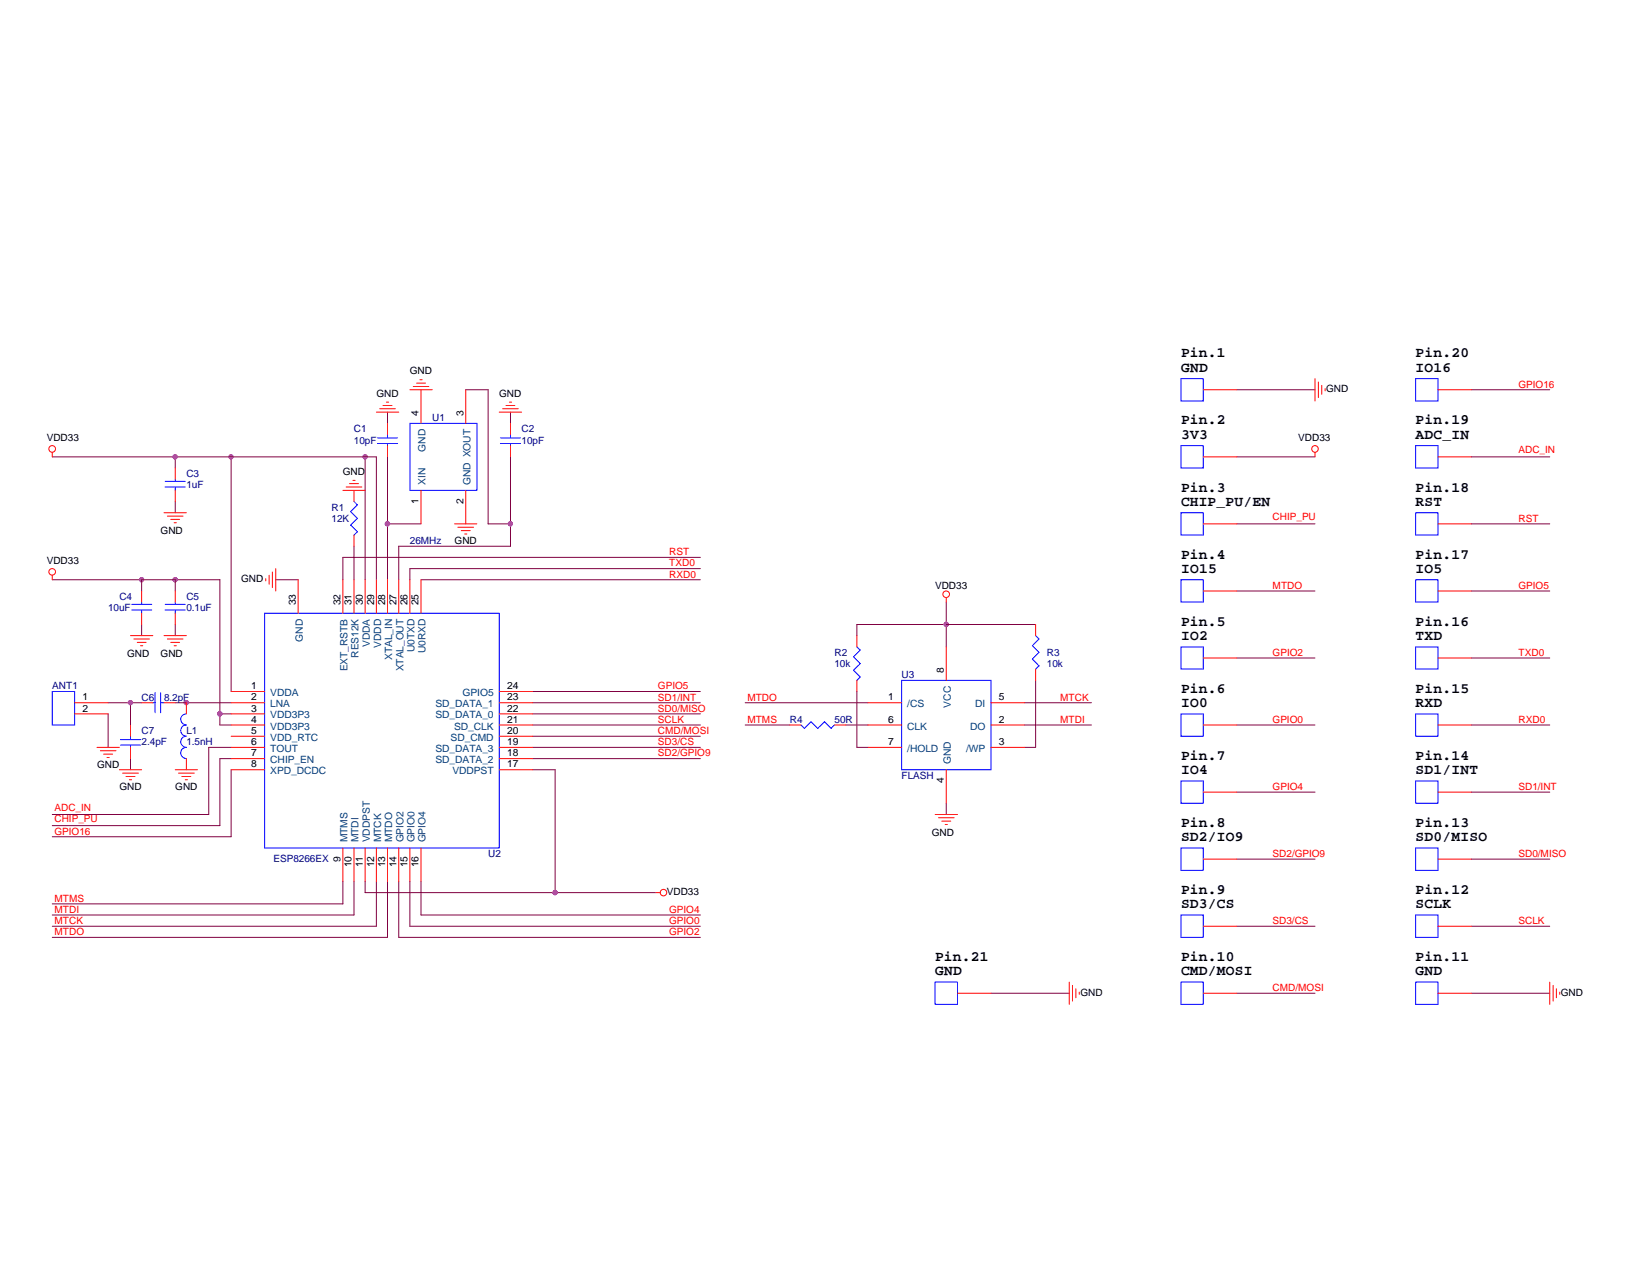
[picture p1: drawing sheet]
<svg xmlns="http://www.w3.org/2000/svg" width="559mm" height="432mm" viewBox="0 0 559 432" stroke-linecap="round" stroke-linejoin="round" font-family="sans-serif">
<g fill="none" stroke="#800040" stroke-width=".34">
<path d="M131.2 139.6v3.8M157.7 132h7.6v45.4h7.6M172.9 139.6v3.8M418.9 132h26.4M498.3 132h26.5M17.7 154.7h109.8v41.6M59.4 154.7v3.8M78.3 154.7v79.5M123.7 154.7v41.6M131.2 154.7v41.6M172.9 154.7v30.3h-37.9v11.3M418.9 154.7h26.4"/>
<path d="M498.3 154.7h26.5M59.4 169.8v3.9M131.2 177.4h11.4M418.9 177.4h26.4M498.3 177.4h26.5M17.7 196.3h56.8v49.2h3.8M48 196.3v3.9M59.4 196.3v3.9M93.4 196.3h7.6M119.9 185v11.3M142.6 196.3h94.6M237.2 188.8h-121.1v7.5"/>
<path d="M237.2 192.6h-98.4v3.7M48 211.5v3.8M59.4 211.5v3.8M320.5 203.9v15.2M350.7 211.5h-60.5v3.8M418.9 200.2h26.4M498.3 200.2h26.5M36.6 238h11.4M44.2 238v7.5M59.4 238h18.9M180.4 238h56.8M180.4 234.2h56.8"/>
<path d="M252.3 238h41.7M290.2 234.2v18.9h3.8M347 238h22.7M350.7 230.4v22.7h-3.7M418.9 222.8h26.4M498.3 222.8h26.5M36.6 241.8v11.3M44.2 256.9v3.8M74.5 241.8h3.8M78.3 253.1h-7.6v22.7h-53M78.3 256.9h-3.8v22.7h-56.8M180.4 241.8h56.8"/>
<path d="M180.4 245.5h56.8M180.4 253.1h56.8M180.4 256.9h56.8M180.4 249.3h56.8M252.3 245.5h15.2M286.4 245.5h7.6M347 245.5h22.7M418.9 245.5h26.4M498.3 245.5h26.5M78.3 260.7v22.7h-60.6M180.4 260.7h7.6v41.6M320.5 272v3.8"/>
<path d="M418.9 268.3h26.4M498.3 268.3h26.5M116.1 298.5v7.6h-98.4M119.9 298.5v11.4h-102.2M123.7 298.5v3.8h98.4M127.5 298.5v15.2h-109.8M131.2 298.5v19h-113.5M135 298.5v19h102.2M138.8 298.5v15.2h98.4M142.6 298.5v11.4h94.6M418.9 291h26.4M498.3 291h26.5"/>
<path d="M418.9 313.7h26.4M498.3 313.7h26.5M335.6 336.4h26.5M418.9 336.4h26.4M498.3 336.4h26.5"/>
</g>
<g fill="#f0f" stroke="#f0f" stroke-width=".34">
<circle cx="63.1" cy="238" r=".74"/>
<circle cx="123.6" cy="154.7" r=".73"/>
<circle cx="172.8" cy="177.4" r=".73"/>
<circle cx="131.2" cy="177.4" r=".75"/>
<circle cx="188" cy="302.3" r=".74"/>
<circle cx="78.2" cy="154.7" r=".73"/>
<circle cx="74.4" cy="241.7" r=".75"/>
<circle cx="59.3" cy="154.7" r=".73"/>
<circle cx="59.3" cy="196.3" r=".73"/>
<circle cx="48" cy="196.3" r=".73"/>
<circle cx="44.2" cy="238" r=".74"/>
<circle cx="320.4" cy="211.5" r=".75"/>
</g>
<g fill="none" stroke="#f00" stroke-width=".34">
<path d="M127.5 139.6h7.5M128.6 138.4h5.3M129.7 137.3h3.1M130.9 136.2h.7M138.8 132h7.6M140 130.9h5.2M141.1 129.8h3M142.2 128.6h.8M142.6 132v11.4M157.7 132v11.4M169.1 139.6h7.6M170.2 138.4h5.3"/>
<path d="M171.4 137.3h3M172.5 136.2h.8M407.5 132h11.4M445.3 128.2v7.6M446.5 129.4v5.3M447.6 130.5v3M448.8 131.6v.8M487 132h11.3M17.7 153.2v1.5M59.4 158.5v3.8M131.2 143.4v3.8M131.2 150.9v3.8"/>
<path d="M172.9 143.4v3.8M172.9 150.9v3.8M407.5 154.7h11.4M445.3 153.2v1.5M487 154.7h11.3M55.5 173.7h7.6M56.7 174.8h5.3M57.8 175.9h3M59 177h.7M59.4 166.1v3.7M116.1 166.1h7.6M117.2 164.9h5.4"/>
<path d="M118.4 163.8h3M119.5 162.7h.8M119.9 166.1v3.7M142.6 166.1v11.3M154 177.4h7.5M155.1 178.6h5.3M156.2 179.7h3.1M157.7 166.1v11.3M407.5 177.4h11.4M487 177.4h11.3M17.7 194.8v1.5M90 196v.7"/>
<path d="M91.1 194.8v3.1M92.2 193.7v5.3M93.4 192.6v7.6M101 196.3v11.4M116.1 196.3v11.4M119.9 181.2v3.8M119.9 196.3v11.4M123.7 196.3v11.4M127.5 196.3v11.4M131.2 196.3v11.4M135 196.3v11.4M138.8 196.3v11.4"/>
<path d="M142.6 196.3v11.4M157.4 180.8h.7M44.2 215.3h7.6M45.3 216.4h5.3M46.5 217.6h3M47.6 218.7h.7M48 200.2v3.7M48 207.7v3.8M55.5 215.3h7.6M56.7 216.4h5.3M57.8 217.6h3M59 218.7h.7"/>
<path d="M59.4 200.2v3.7M59.4 207.7v3.8M290.2 215.3v3.8M320.5 202.4v1.5M320.5 219.1v11.3M350.7 211.5v3.8M407.5 200.2h11.4M487 200.2h11.3M25.3 238h11.3M48 238h3.8M55.5 238h3.9M63.1 238v3.8"/>
<path d="M78.3 238h11.3M78.3 234.2h11.3M169.1 238h11.3M169.1 234.2h11.3M290.2 230.4v3.8M294 238h11.4M335.6 238h11.4M350.7 226.6v3.8M407.5 222.8h11.4M487 222.8h11.3M25.3 241.8h11.3M32.9 253.1h7.5"/>
<path d="M34 254.3h5.3M35.1 255.4h3M36.2 256.5h.8M44.2 245.5v3.8M44.2 253.1v3.8M63.1 256.9v3.8M78.3 253.1h11.3M78.3 241.8h11.3M78.3 245.5h11.3M78.3 249.3h11.3M78.3 256.9h11.3M169.1 253.1h11.3"/>
<path d="M169.1 241.8h11.3M169.1 245.5h11.3M169.1 249.3h11.3M169.1 256.9h11.3M267.5 245.5h3.8M282.6 245.5h3.8M294 253.1h11.4M294 245.5h11.4M335.6 253.1h11.4M335.6 245.5h11.4M407.5 245.5h11.4M487 245.5h11.3"/>
<path d="M40.4 260.7h7.6M41.5 261.8h5.4M42.7 263h3M43.8 264.1h.8M59.4 260.7h7.5M60.5 261.8h5.3M61.6 263h3M62.7 264.1h.8M78.3 260.7h11.3M169.1 260.7h11.3M316.7 275.8h7.6M317.8 276.9h5.3"/>
<path d="M318.9 278.1h3.1M320.1 279.2h.7M320.5 260.7v11.3M407.5 268.3h11.4M487 268.3h11.3M116.1 287.2v11.3M119.9 287.2v11.3M123.7 287.2v11.3M127.5 287.2v11.3M131.2 287.2v11.3M135 287.2v11.3M138.8 287.2v11.3"/>
<path d="M142.6 287.2v11.3M407.5 291h11.4M487 291h11.3M222.1 302.3h1.5M407.5 313.7h11.4M487 313.7h11.3M324.3 336.4h11.3M362.1 332.6v7.5M363.2 333.7v5.3M364.4 334.9v3M365.5 336v.8M407.5 336.4h11.4"/>
<path d="M487 336.4h11.3M524.8 332.6v7.5M526 333.7v5.3M527.1 334.9v3M528.2 336v.8"/>
<circle cx="17.7" cy="152" r="1.13"/>
<circle cx="445.3" cy="152" r="1.12"/>
<circle cx="17.7" cy="193.7" r="1.12"/>
<circle cx="320.4" cy="201.3" r="1.12"/>
<circle cx="224.7" cy="302.3" r="1.1"/>
</g>
<g fill="none" stroke="#00f" stroke-width=".34">
<path d="M400 128.2h7.5v7.6h-7.5zM479.4 128.2h7.6v7.6h-7.6zM127.8 148.3h6.9M127.8 150.2h6.9M131.2 147.2v1.1M131.2 150.2v.7M138.8 143.4h22.7v22.7h-22.7zM169.5 148.3h6.8M169.5 150.2h6.8M172.9 147.2v1.1M172.9 150.2v.7M400 150.9h7.5v7.6h-7.5z"/>
<path d="M479.4 150.9h7.6v7.6h-7.6zM55.9 164.9h6.8M55.9 163h6.8M59.4 162.3v.7M59.4 164.9v1.2M119.9 169.8l1.1 1.2-2.3 2.3 2.3 2.3-2.3 2.2 2.3 2.3-1.1 1.1M400 173.7h7.5v7.5h-7.5zM479.4 173.7h7.6v7.5h-7.6zM400 196.3h7.5v7.6h-7.5zM479.4 196.3h7.6v7.6h-7.6zM44.6 206.6h6.8M44.6 204.7h6.8"/>
<path d="M48 203.9v.8M48 206.6v1.1M55.9 206.6h6.8M55.9 204.7h6.8M59.4 203.9v.8M59.4 206.6v1.1M89.6 207.7h79.5v79.5h-79.5zM290.2 219.1l1.1 1.1-2.2 2.3 2.2 2.2-2.2 2.3 2.2 2.3-1.1 1.1M350.7 215.3l1.2 1.1-2.3 2.3 2.3 2.2-2.3 2.3 2.3 2.3-1.2 1.1M400 219.1h7.5v7.5h-7.5zM479.4 219.1h7.6v7.5h-7.6zM17.7 234.2h7.6v11.3h-7.6z"/>
<path d="M51.8 238h.7M52.5 234.6v6.8M54.4 238h1.1M54.4 234.6v6.8M305.4 230.4h30.2v30.3h-30.2zM40.8 250.5h6.8M40.8 252.3h6.8M44.2 249.3v1.2M44.2 252.3v.8M63.1 253.1a1.88 1.88 0 0 0-1.9 1.9 1.88 1.88 0 0 0 1.9 1.9M63.1 249.3a1.86 1.86 0 0 0-1.9 1.9 1.86 1.86 0 0 0 1.9 1.9M63.1 241.8a1.88 1.88 0 0 0-1.9 1.8 1.88 1.88 0 0 0 1.9 1.9 1.88 1.88 0 0 0-1.9 1.9 1.88 1.88 0 0 0 1.9 1.9"/>
<path d="M271.3 245.5l1.1 1.2 2.3-2.3 2.2 2.3 2.3-2.3 2.3 2.3 1.1-1.2M400 241.8h7.5v7.5h-7.5zM479.4 241.8h7.6v7.5h-7.6zM400 264.5h7.5v7.5h-7.5zM479.4 264.5h7.6v7.5h-7.6zM400 287.2h7.5v7.6h-7.5zM479.4 287.2h7.6v7.6h-7.6zM400 309.9h7.5v7.6h-7.5zM479.4 309.9h7.6v7.6h-7.6zM316.7 332.6h7.6v7.5h-7.6zM400 332.6h7.5v7.5h-7.5zM479.4 332.6h7.6v7.5h-7.6z"/>
</g>
<g font-size="4.9">
<text x="400" y="121">Pin.1</text>
<text x="400" y="125.9">GND</text>
<text x="479.4" y="121">Pin.20</text>
<text x="479.4" y="125.9">IO16</text>
<text x="400" y="143.7">Pin.2</text>
<text x="479.4" y="143.7">Pin.19</text>
<text x="400" y="148.6">3V3</text>
<text x="479.4" y="148.6">ADC_IN</text>
<text x="400" y="166.5">Pin.3</text>
<text x="479.4" y="166.5">Pin.18</text>
<text x="400" y="171.4">CHIP_PU/EN</text>
<text x="479.4" y="171.4">RST</text>
<text x="400" y="189.1">Pin.4</text>
<text x="479.4" y="189.1">Pin.17</text>
<text x="400" y="194.1">IO15</text>
<text x="479.4" y="194.1">IO5</text>
<text x="400" y="211.8">Pin.5</text>
<text x="479.4" y="211.8">Pin.16</text>
<text x="400" y="216.7">IO2</text>
<text x="479.4" y="216.7">TXD</text>
<text x="400" y="234.6">Pin.6</text>
<text x="400" y="239.5">IO0</text>
<text x="479.4" y="234.6">Pin.15</text>
<text x="479.4" y="239.5">RXD</text>
<text x="400" y="257.3">Pin.7</text>
<text x="479.4" y="257.3">Pin.14</text>
<text x="400" y="262.2">IO4</text>
<text x="479.4" y="262.2">SD1/INT</text>
<text x="400" y="280">Pin.8</text>
<text x="479.4" y="280">Pin.13</text>
<text x="400" y="284.9">SD2/IO9</text>
<text x="479.4" y="284.9">SD0/MISO</text>
<text x="400" y="302.7">Pin.9</text>
<text x="479.4" y="302.7">Pin.12</text>
<text x="400" y="307.6">SD3/CS</text>
<text x="479.4" y="307.6">SCLK</text>
<text x="316.7" y="325.4">Pin.21</text>
<text x="400" y="325.4">Pin.10</text>
<text x="479.4" y="325.4">Pin.11</text>
<text x="316.7" y="330.3">GND</text>
<text x="400" y="330.3">CMD/MOSI</text>
<text x="479.4" y="330.3">GND</text>
</g>
<g font-size="3.4">
<text x="138.8" y="126.7">GND</text>
<text x="127.5" y="134.3">GND</text>
<text x="169.1" y="134.3">GND</text>
<text x="449.2" y="132.8">GND</text>
<text x="141.8" y="140.7" transform="rotate(-90 141.8 140.7)">4</text>
<text x="156.9" y="140.7" transform="rotate(-90 156.9 140.7)">3</text>
<text x="15.8" y="149.4">VDD33</text>
<text x="439.7" y="149.4">VDD33</text>
<text x="116.1" y="160.8">GND</text>
<text x="141.8" y="170.6" transform="rotate(-90 141.8 170.6)">1</text>
<text x="156.9" y="170.6" transform="rotate(-90 156.9 170.6)">2</text>
<text x="54.4" y="180.8">GND</text>
<text x="154" y="184.3">GND</text>
<text x="15.8" y="191.1">VDD33</text>
<text x="81.7" y="197.1">GND</text>
<text x="316.7" y="199.4">VDD33</text>
<text x="100.2" y="205" transform="rotate(-90 100.2 205)">33</text>
<text x="115.3" y="205" transform="rotate(-90 115.3 205)">32</text>
<text x="119.1" y="205" transform="rotate(-90 119.1 205)">31</text>
<text x="122.9" y="205" transform="rotate(-90 122.9 205)">30</text>
<text x="126.7" y="205" transform="rotate(-90 126.7 205)">29</text>
<text x="130.4" y="205" transform="rotate(-90 130.4 205)">28</text>
<text x="134.2" y="205" transform="rotate(-90 134.2 205)">27</text>
<text x="138" y="205" transform="rotate(-90 138 205)">26</text>
<text x="141.8" y="205" transform="rotate(-90 141.8 205)">25</text>
<text x="43.1" y="222.5">GND</text>
<text x="54.4" y="222.5">GND</text>
<text x="319.7" y="227.8" transform="rotate(-90 319.7 227.8)">8</text>
<text x="85" y="233.4">1</text>
<text x="171.7" y="233.4">24</text>
<text x="27.9" y="237.2">1</text>
<text x="85" y="237.2">2</text>
<text x="171.7" y="237.2">23</text>
<text x="300.8" y="237.2">1</text>
<text x="338.3" y="237.2">5</text>
<text x="27.9" y="241">2</text>
<text x="85" y="241">3</text>
<text x="85" y="244.7">4</text>
<text x="171.7" y="244.7">21</text>
<text x="171.7" y="241">22</text>
<text x="300.8" y="244.7">6</text>
<text x="338.3" y="244.7">2</text>
<text x="85" y="248.5">5</text>
<text x="171.7" y="248.5">20</text>
<text x="85" y="252.3">6</text>
<text x="85" y="256.1">7</text>
<text x="171.7" y="256.1">18</text>
<text x="171.7" y="252.3">19</text>
<text x="300.8" y="252.3">7</text>
<text x="338.3" y="252.3">3</text>
<text x="32.9" y="260">GND</text>
<text x="85" y="259.9">8</text>
<text x="171.7" y="259.9">17</text>
<text x="40.4" y="267.5">GND</text>
<text x="59.4" y="267.5">GND</text>
<text x="319.7" y="265.3" transform="rotate(-90 319.7 265.3)">4</text>
<text x="315.6" y="283">GND</text>
<text x="115.3" y="291.8" transform="rotate(-90 115.3 291.8)">9</text>
<text x="119.1" y="293.7" transform="rotate(-90 119.1 293.7)">10</text>
<text x="122.9" y="293.7" transform="rotate(-90 122.9 293.7)">11</text>
<text x="126.7" y="293.7" transform="rotate(-90 126.7 293.7)">12</text>
<text x="130.4" y="293.7" transform="rotate(-90 130.4 293.7)">13</text>
<text x="134.2" y="293.7" transform="rotate(-90 134.2 293.7)">14</text>
<text x="138" y="293.7" transform="rotate(-90 138 293.7)">15</text>
<text x="141.8" y="293.7" transform="rotate(-90 141.8 293.7)">16</text>
<text x="225.8" y="303.1">VDD33</text>
<text x="365.9" y="337.1">GND</text>
<text x="528.6" y="337.1">GND</text>
</g>
<g font-size="3.4" fill="#f00">
<text x="514.3" y="131.2">GPIO16</text>
<text x="514.3" y="153.5">ADC_IN</text>
<text x="431" y="176.2">CHIP_PU</text>
<text x="514.3" y="176.7">RST</text>
<text x="226.6" y="188">RST</text>
<text x="226.6" y="191.8">TXD0</text>
<text x="226.6" y="195.6">RXD0</text>
<text x="431" y="199.4">MTDO</text>
<text x="514.3" y="199.4">GPIO5</text>
<text x="431" y="222.1">GPIO2</text>
<text x="514.3" y="222.1">TXD0</text>
<text x="222.8" y="233.4">GPIO5</text>
<text x="222.8" y="237.2">SD1/INT</text>
<text x="253.1" y="237.2">MTDO</text>
<text x="359.1" y="237.2">MTCK</text>
<text x="222.8" y="244.8">SCLK</text>
<text x="222.8" y="241">SD0/MISO</text>
<text x="253.1" y="244.8">MTMS</text>
<text x="359.1" y="244.8">MTDI</text>
<text x="431" y="244.8">GPIO0</text>
<text x="514.3" y="244.8">RXD0</text>
<text x="222.8" y="248.6">CMD/MOSI</text>
<text x="222.8" y="252.3">SD3/CS</text>
<text x="222.8" y="256.2">SD2/GPIO9</text>
<text x="431" y="267.5">GPIO4</text>
<text x="514.3" y="267.5">SD1/INT</text>
<text x="18.5" y="274.7">ADC_IN</text>
<text x="18.5" y="278.4">CHIP_PU</text>
<text x="18.5" y="282.6">GPIO16</text>
<text x="431" y="290.2">SD2/GPIO9</text>
<text x="514.3" y="290.2">SD0/MISO</text>
<text x="18.5" y="305.4">MTMS</text>
<text x="18.5" y="309.1">MTDI</text>
<text x="226.6" y="309.1">GPIO4</text>
<text x="18.5" y="312.9">MTCK</text>
<text x="18.5" y="316.7">MTDO</text>
<text x="226.6" y="312.9">GPIO0</text>
<text x="226.6" y="316.7">GPIO2</text>
<text x="431" y="312.9">SD3/CS</text>
<text x="514.3" y="312.9">SCLK</text>
<text x="431" y="335.6">CMD/MOSI</text>
</g>
<g font-size="3.4" fill="#000080">
<text x="146.4" y="142.6">U1</text>
<text x="119.9" y="146.4">C1</text>
<text x="176.7" y="146.4">C2</text>
<text x="119.9" y="150.2">10pF</text>
<text x="176.7" y="150.2">10pF</text>
<text x="63.1" y="161.5">C3</text>
<text x="63.1" y="165.4">1uF</text>
<text x="112.3" y="172.9">R1</text>
<text x="112.3" y="176.7">12K</text>
<text x="138.8" y="184.3">26MHz</text>
<text x="40.4" y="203.2">C4</text>
<text x="63.1" y="203.2">C5</text>
<text x="36.6" y="207">10uF</text>
<text x="63.1" y="207">0.1uF</text>
<text x="282.6" y="222.1">R2</text>
<text x="282.6" y="225.9">10k</text>
<text x="354.5" y="222.1">R3</text>
<text x="354.5" y="225.9">10k</text>
<text x="17.7" y="233.5">ANT1</text>
<text x="305.4" y="229.7">U3</text>
<text x="48" y="237.2">C6</text>
<text x="55.5" y="237.2">8.2pF</text>
<text x="267.5" y="244.8">R4</text>
<text x="282.6" y="244.8">50R</text>
<text x="48" y="248.6">C7</text>
<text x="63.1" y="248.6">L1</text>
<text x="48" y="252.4">2.4pF</text>
<text x="63.1" y="252.4">1.5nH</text>
<text x="305.4" y="263.7">FLASH</text>
<text x="92.6" y="291.8">ESP8266EX</text>
<text x="165.3" y="290.2">U2</text>
</g>
<g font-size="3.4" fill="#004080">
<text x="144.1" y="153" transform="rotate(-90 144.1 153)">GND</text>
<text x="144.1" y="164.2" transform="rotate(-90 144.1 164.2)">XIN</text>
<text x="159.3" y="164.2" transform="rotate(-90 159.3 164.2)">GND XOUT</text>
<text x="102.5" y="217.3" transform="rotate(-90 102.5 217.3)">GND</text>
<text x="125.2" y="219.2" transform="rotate(-90 125.2 219.2)">VDDA</text>
<text x="129" y="219.4" transform="rotate(-90 129 219.4)">VDDD</text>
<text x="140.4" y="220.9" transform="rotate(-90 140.4 220.9)">U0TXD</text>
<text x="144.1" y="221.3" transform="rotate(-90 144.1 221.3)">U0RXD</text>
<text x="117.7" y="227.4" transform="rotate(-90 117.7 227.4)">EXT_RSTB</text>
<text x="121.5" y="222.8" transform="rotate(-90 121.5 222.8)">RES12K</text>
<text x="132.8" y="223.6" transform="rotate(-90 132.8 223.6)">XTAL_IN</text>
<text x="136.6" y="227.4" transform="rotate(-90 136.6 227.4)">XTAL_OUT</text>
<text x="91.5" y="235.7">VDDA</text>
<text x="91.5" y="239.5">LNA</text>
<text x="147.5" y="239.5">SD_DATA_1</text>
<text x="156.7" y="235.7">GPIO5</text>
<text x="307.3" y="239.5">/CS</text>
<text x="322" y="239.6" transform="rotate(-90 322 239.6)">VCC</text>
<text x="330.2" y="239.5">DI</text>
<text x="91.5" y="243.3">VDD3P3</text>
<text x="147.5" y="243.3">SD_DATA_0</text>
<text x="91.5" y="247.1">VDD3P3</text>
<text x="91.5" y="250.9">VDD_RTC</text>
<text x="152.6" y="250.9">SD_CMD</text>
<text x="153.8" y="247.1">SD_CLK</text>
<text x="307.3" y="247.1">CLK</text>
<text x="328.5" y="247.1">DO</text>
<text x="91.5" y="254.6">TOUT</text>
<text x="147.5" y="254.6">SD_DATA_3</text>
<text x="307.3" y="254.6">/HOLD</text>
<text x="327.2" y="254.6">/WP</text>
<text x="91.5" y="258.4">CHIP_EN</text>
<text x="91.5" y="262.2">XPD_DCDC</text>
<text x="147.5" y="258.4">SD_DATA_2</text>
<text x="153.2" y="262.2">VDDPST</text>
<text x="322" y="258.8" transform="rotate(-90 322 258.8)">GND</text>
<text x="117.7" y="285.3" transform="rotate(-90 117.7 285.3)">MTMS</text>
<text x="121.5" y="285.3" transform="rotate(-90 121.5 285.3)">MTDI</text>
<text x="125.2" y="285.3" transform="rotate(-90 125.2 285.3)">VDDPST</text>
<text x="129" y="285.3" transform="rotate(-90 129 285.3)">MTCK</text>
<text x="132.8" y="285.3" transform="rotate(-90 132.8 285.3)">MTDO</text>
<text x="136.6" y="285.3" transform="rotate(-90 136.6 285.3)">GPIO2</text>
<text x="140.4" y="285.3" transform="rotate(-90 140.4 285.3)">GPIO0</text>
<text x="144.1" y="285.3" transform="rotate(-90 144.1 285.3)">GPIO4</text>
</g>
</svg>
